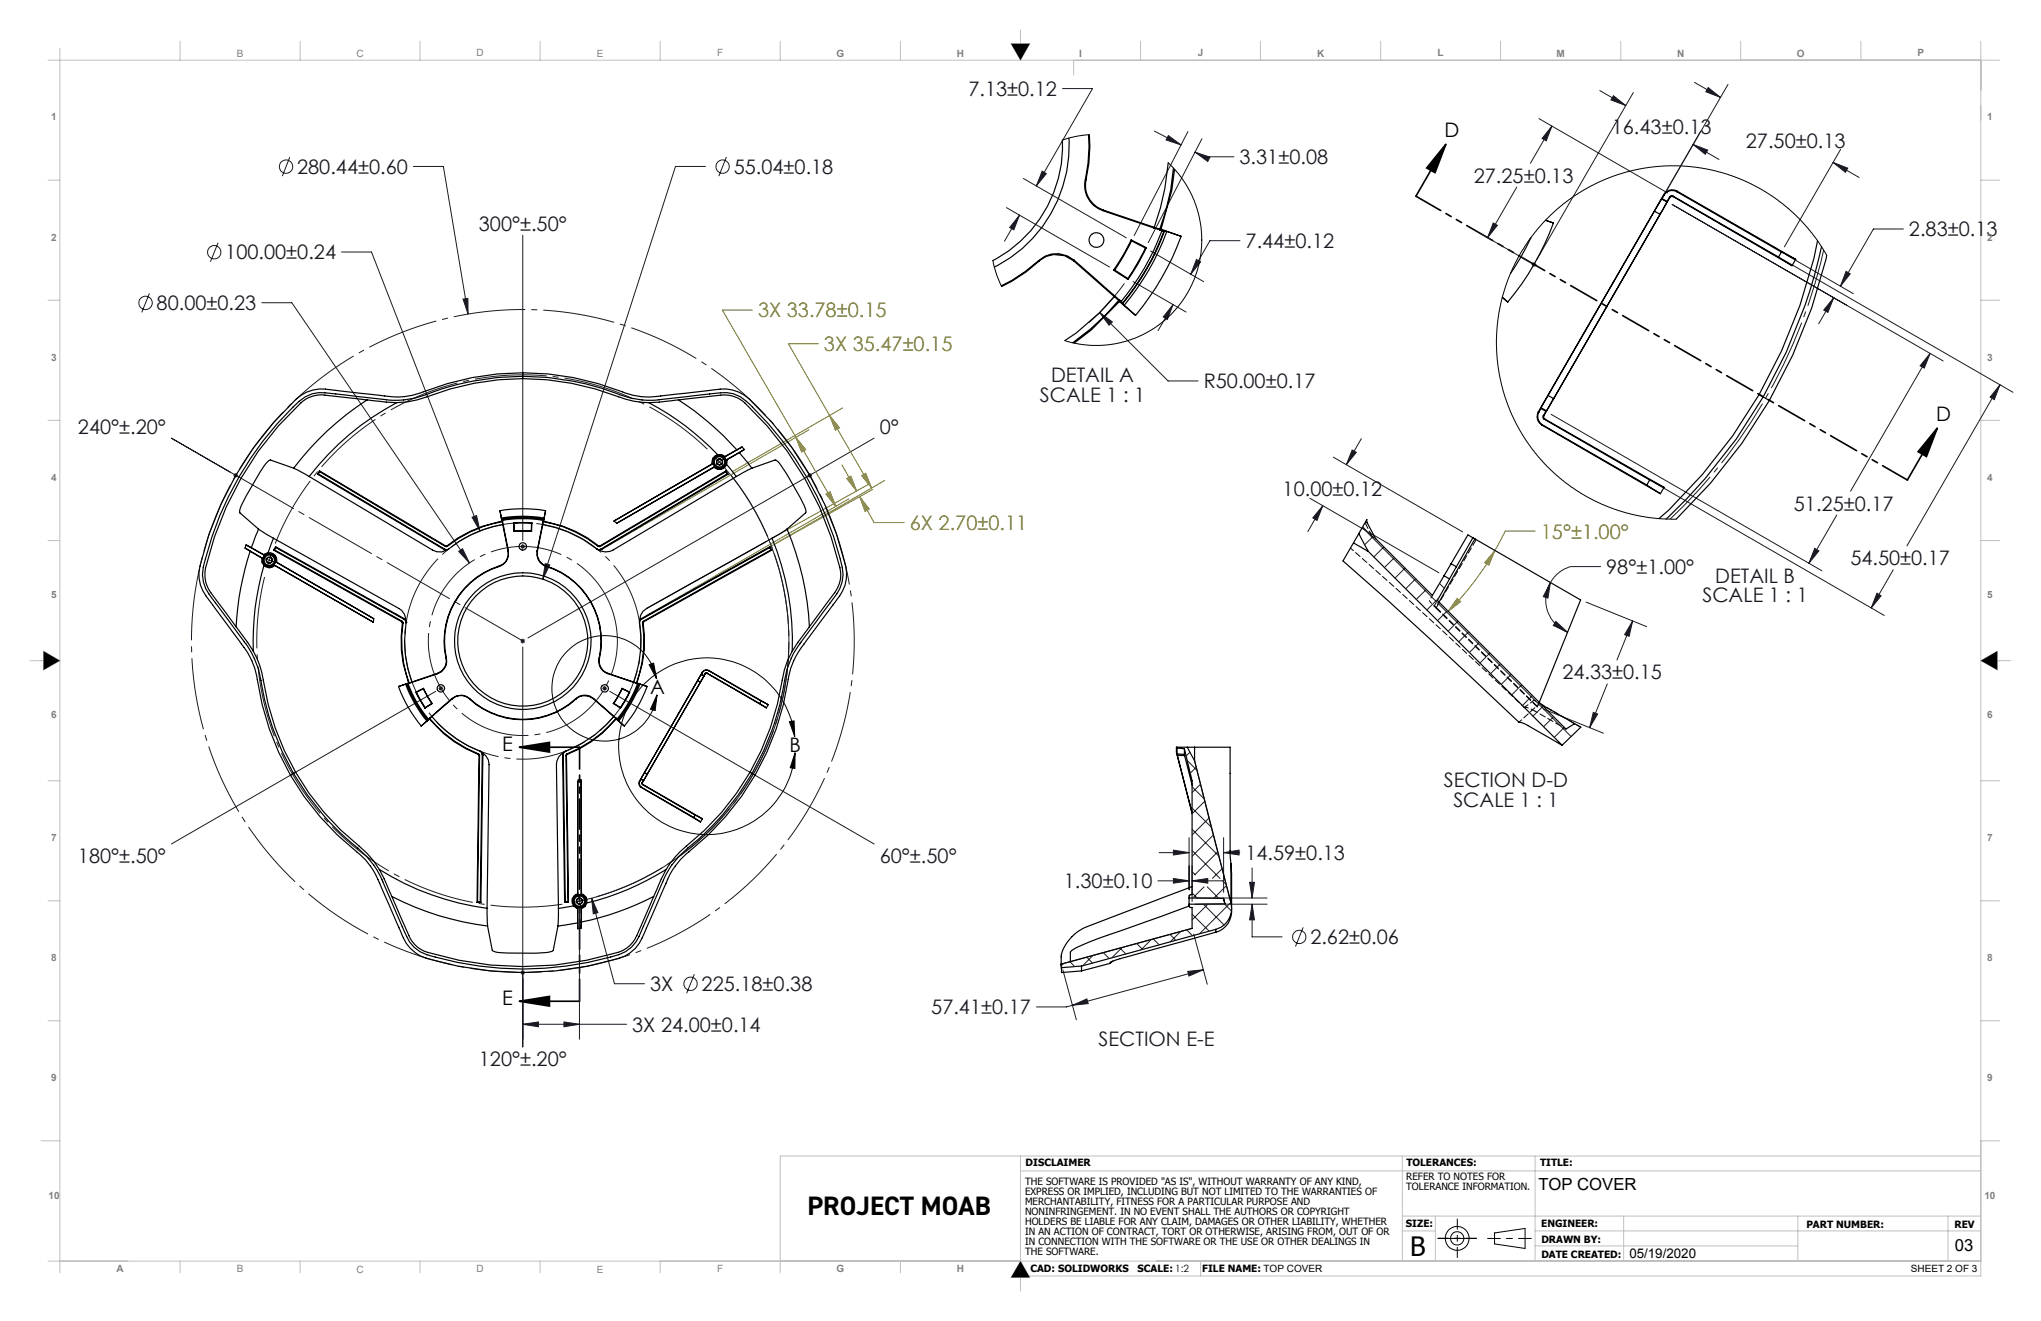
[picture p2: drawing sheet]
<svg xmlns="http://www.w3.org/2000/svg" width="432mm" height="279mm" viewBox="0 0 432 279" stroke-linecap="round" stroke-linejoin="round" font-family="sans-serif">
<g fill="none" stroke="#000" stroke-width=".21">
<path d="M137.3 140.6l1-.3 .6 3.2zM138.9 143.5a11.2 11.2 0 0 0-17.3-7.1 11.2 11.2 0 0 0 .6 18.7 11.2 11.2 0 0 0 16.8-8.1M139 147l-.4 3.3-1-.3zM167 152.6l1-.1 .1 3.3zM168.1 155.8a18.7 18.7 0 0 0-28.7-13.6 18.7 18.7 0 0 0 .7 31.8 18.7 18.7 0 0 0 28.1-14.8M168.2 159.2v3.3l-1-.1zM304.2 261.9h8.1M316.2 260.8l6.5-1v4.3l-6.5-1z"/>
<circle cx="308.3" cy="261.9" r="2.52"/>
<circle cx="308.3" cy="261.9" r="1.41"/>
</g>
<path d="M308.3 266v-8.2M312.4 261.9h-8.2" fill="none" stroke="#000" stroke-width=".21" stroke-dasharray="15.2 1.3 1.3 1.3" stroke-dashoffset="13.1"/>
<path d="M314.7 261.9h9.3" fill="none" stroke="#000" stroke-width=".21" stroke-dasharray="15.2 1.3 1.3 1.3" stroke-dashoffset="12.5"/>
<g fill="none" stroke="#c0c0c0" stroke-width=".21">
<path d="M10.2 12.7h412.9M12.7 10.2v259M38.1 8.7v4M63.5 8.7v4M88.9 8.7v4M114.3 8.7v4M139.7 8.7v4M165.1 8.7v4M190.5 8.7v4M213.9 9.2h4l-2 3.5zM215.9 6.3v6.4M227.2 12.7v3.2"/>
<path d="M241.3 8.7v4M266.7 8.7v4M292.1 8.7v4M317.5 8.7v4M342.9 8.7v4M368.3 8.7v4M393.7 8.7v4M419.1 8.7v261.2h-203.2M10.2 38.1h2.5M419.1 38.1h4M10.2 63.5h2.5M419.1 63.5h4"/>
<path d="M10.2 88.9h2.5M419.1 88.9h4M10.2 114.3h2.5M419.1 114.3h4M6.3 139.7h6.4M9.2 137.7l3.5 2-3.5 2zM419.1 139.7h6.3M419.1 139.7l3.5-2v4zM10.2 165.1h2.5M419.1 165.1h4M10.2 190.5h2.5M419.1 190.5h4"/>
<path d="M10.2 215.9h2.5M419.1 215.9h4M8.7 241.3h4M215.9 247.7h203.2M215.9 244.5v28.6M296.7 244.5v22.2M296.7 257.2h122.4M303.7 257.2v9.5M324.8 244.5v22.2M343.5 257.2v9.5M380.4 257.2v9.5M412.1 257.2v9.5"/>
<path d="M419.1 244.5h-254v24.7M419.1 241.3h4M10.2 266.7h408.9M38.1 266.7v2.5M63.5 266.7v2.5M88.9 266.7v2.5M114.3 266.7v2.5M139.7 266.7v2.5M190.5 266.7v2.5M215.9 266.7l2 3.5h-4zM254 266.7v3.2M296.7 260.4h7"/>
<path d="M324.8 263.5h55.6M324.8 260.4h94.3"/>
</g>
<path d="M215.9 9.2v3.5l2-3.5zM213.9 9.2l2 3.5v-3.5zM9.2 137.7v2h3.5zM9.2 139.7v2l3.5-2zM419.1 139.7h3.5v-2zM419.1 139.7l3.5 2v-2zM215.9 266.7v3.5h2zM215.9 266.7l-2 3.5h2z" fill-rule="evenodd" fill="#000"/>
<g fill="none" stroke="#191924" stroke-width=".21">
<path d="M224.8 18.7h6.3l-11.8 20.6M338.5 19.2l5.5 3.1M345.5 19.6l-20.3 35.3M358.5 17.4l5.5 3.2M361.4 18.5l2.6 2.1-3.1-1.2zM365.6 17.9l-12.9 22.3M61.3 33.2l-1.6 4.1M87.5 35.2h6.3l5.2 31.2M149.3 35.2h-6.4l-28.1 87.3M153.7 33.2l-1.6 4.1M216.5 37.7l21.8 12.6M220.5 36.2l.9 .5-2.1 2.6z"/>
<path d="M244.2 27.7l5.7 3M247.2 28.7l2.7 2-3.2-1.1zM251.3 27.8l-11.3 22M252.8 32.2l3.2 1-.5 .9zM252.8 32.2l1.9 1h6.4M254.3 29.4l-11.4 21.9M320.9 39.6l-6.2 10.7M325.6 25.1l27.2 15.7M328.3 26.7l-1.2 3.1-.9-.5zM328.3 26.7l-4.5 7.8M341.3 20.2l2.7 2.1-3.2-1.2zM358.2 30.6l5.5 3.1"/>
<path d="M358.2 30.6l3.1 1.1-.5 .9zM359.8 27.8l-9.1 15.8M387.8 34.4l3.1 1.2-.5 .8zM387.8 34.4l5.5 3.1M389.4 31.6l-11.9 20.6M46.1 51.3l-1.6 4.1M72.2 53.3h6.4l22.9 59M110.6 49.7v64.6M212.9 43.9l21.8 12.6M215.7 45.5l-1.2 3.1-.9-.5zM215.7 45.5l-3.2 5.5M237.9 59.9a48.6 48.6 0 0 1-7.6 8.4"/>
<path d="M239.7 59.5l11.2 6.5M243.4 53.1l11.3 6.5M253.1 54.9l.9 .5-2.1 2.6zM262.3 50.9h-6.3l-4.1 7.1M312 48.7l11.4 6.6M315.9 47.2l.9 .5-2.1 2.6zM324 56h1M324.2 55.6l.7 .7M324.5 55.5v.9M324.9 55.6l-.7 .7M353.8 43.3l57.3 33M377.4 55l48.5 28"/>
<path d="M378 53.9l14.1 8.2M390.6 57.4l.8 .5-2 2.6zM402.7 48.4h-6.4l-6.9 12.1M31.6 62.1l-1.6 4M55.4 64h6.3l37.6 55.1M98 63.3l1-.2v3.3zM232.7 66.1l2.6 2-.7 .7zM232.7 66.1l14.4 14.5h6.4M248.2 64.4l-1.2 3.2-.9-.6zM248.2 64.4l-3.2 5.5M387.9 63l-1.2 3.1-.9-.5zM387.9 63l-3.1 5.5"/>
<path d="M408.3 74.8l-1.2 3.1-.9-.5zM408.3 74.8l-16.8 29.1M36.3 92.7l13.6 7.8M151.4 96.8l.8 .9M151.8 97.2a56.3 56.3 0 0 1-29.7 93.5M152.2 97.7l.9 .9M152.2 97.7l-1.4 1.3M153.7 96.4l-1.5 1.3M184.9 92.7l-73.2 42.2M282.1 96.7l27.4 15.8M286.1 95.2l.8 .5-2.1 2.6zM288 92.8l-3.2 5.5"/>
<path d="M328.2 87.6l57.2 33.1M423.1 81.4l-1.2 3.1-.9-.5zM423.1 81.4l-19.7 34.1M49.4 100.5h1M49.5 100.2l.7 .7M49.9 100v1M50.2 100.2l-.7 .7M55.1 117.9l1.9 .6M57 118.5l-.4 1.2M57 118.5l1.8 .6M57.4 117.3l-.4 1.2M97 116.6l.9-.5 1.4 3z"/>
<path d="M99.9 109.4l.9-.4 .7 3.3zM110.1 115.6h1M110.2 115.3l.7 .7M110.6 115.1v1M110.9 115.3l-.7 .7M115.4 119.2l.9 .3-1.5 3zM162 114.6l-25.2 14.1M170.8 100.5h1M171 100.2l.7 .7M171.3 100v1M171.7 100.2l-.7 .7M277.1 105.4l27.3 15.7"/>
<path d="M279.9 107l-1.3 3.1-.9-.6zM279.9 107l-3.2 5.4M338.6 119.8h-6.3a7.1 7.1 0 0 0-4.3 3.4M350.1 102.2l48.5 28M383.9 116l.9 .5-2.1 2.6zM388.6 108.9l-5.9 10.2M110.1 135.6h1M110.2 135.2l.7 .8M110.6 136.8v84.6M110.6 135.1v1M110.9 135.2l-.7 .8M328 123.2l-.5 3.3-1-.3z"/>
<path d="M328 123.2a7.3 7.3 0 0 0 3.6 10.5M329.2 131.4l2.4 2.3-3-1.4zM335.6 127.4l12.8 5.1M345.4 131.3l-.7 3.3-1-.4zM345.4 131.3l-3.3 8.3M397.1 125.5l.9 .5-2.1 2.6zM400.5 120.5l-4.6 8.1M92.2 146.2l-55.9 32.3M92.8 145.6h1M92.9 145.2l.7 .7M93.3 145.1v1M93.6 145.2l-.7 .7"/>
<path d="M127.4 145.6h1M127.6 145.2l.7 .7M127.9 145.1v1M128.3 145.2l-.7 .7M129 146.2l55.9 32.3M326.5 149.9l12.7 5.2M337.1 150.7l.9 .3-1.7 2.9zM340 144.6l-3.7 9.3M122.1 165.1h1M122.2 164.8l.7 .7M122.6 164.6v1M122.9 164.8l-.7 .7"/>
<path d="M248.2 179.8l3.4 .5-3.4 .5zM251.6 177.2v11M252.7 160.9l7.7 30.1M258.9 177.2v11.5M122.2 188.7l.4 1.9M122.6 191.9v27.9M122.6 190.6l-1.2 .3M122.6 190.6l.4 1.9M123.8 190.3l-1.2 .3M125.2 190l1.3 3-1 .3zM125.2 190l4.8 18.1h6.3M245 186.3h6.6"/>
<path d="M245.2 180.3h6.4M248.2 185.8l3.4 .5-3.4 .5zM252.2 196.4l-27.7 7.5M252.2 186.3l3.3-.5v1zM252.2 183.1v7.6M252.2 186.3h6.4M252.6 197.6l2.8 10.6M252.8 189.9h15.3M252.8 191.2h15.3M258.9 180.3l3.2-.5v1zM258.9 180.3h3.4M264.4 186.6h1l-.5 3.3z"/>
<path d="M264.9 191.2l.5 3.4h-1zM264.9 191.2v7h6.4M264.9 183.6v6.3M275.7 196.1l-1.6 4.1M110.1 205.7h1M110.2 205.4l.7 .7M110.6 216.6h22M110.6 216.6l3.3-.5v1.1zM110.9 205.4l-.7 .7M119.3 216.1l3.3 .5-3.3 .6zM146.9 206.1l-1.6 4M224.9 205.1l2.8 10.6"/>
<path d="M226.9 212.6l-1.3 .4h-6.3M226.9 212.6l3-1.3 .3 1zM251.3 205.5l3.3-.4-3.1 1.3zM254.6 205.1l-27.7 7.5"/>
<circle cx="60.5" cy="35.2" r="1.4"/>
<circle cx="152.9" cy="35.3" r="1.41"/>
<circle cx="45.3" cy="53.3" r="1.41"/>
<circle cx="30.8" cy="64.1" r="1.41"/>
<circle cx="274.9" cy="198.2" r="1.41"/>
<circle cx="146.1" cy="208.1" r="1.4"/>
</g>
<path d="M305.9 30.5l-2.3 6-1.8-1zM305.9 30.5l-6.4 11M409.9 90.6l-2.3 6-1.8-1.1zM409.9 90.6l-6.4 11M109.9 158l6.3-1v2.1zM109.9 158h12.7M109.9 211.8l6.3-1.1v2.1zM109.9 211.8h12.7" fill="none" stroke="#000" stroke-width=".35"/>
<path d="M150.5 95.8a56.3 56.3 0 0 0-92.7 20.3M56.3 120.9a56.3 56.3 0 0 0 63.8 70.2M125.1 190a56.3 56.3 0 0 0 28.8-90.4" fill="none" stroke="#191924" stroke-width=".21" stroke-dasharray="15.2 1.3 1.3 1.3" stroke-dashoffset="-1.2" stroke-linecap="butt"/>
<path d="M353.3 109.8a112.2 112.2 0 0 0 32.5-56.9" fill="none" stroke="#191924" stroke-width=".21" stroke-dasharray="15.2 1.3 1.3 1.3" stroke-dashoffset="2.9" stroke-linecap="butt"/>
<g fill="none" stroke="#808000" stroke-width=".21">
<path d="M159.2 65.6h-6.4l24 41.5M173.1 72.7h-6.3l8.7 15.2M168.4 92.5l2.1 2.6-.9 .5zM171.1 90.9l-42.7 24.7M175.5 87.9l2.1 2.6-.9 .5zM175.5 87.9l8.9 15.3M178.1 98.3l3.1 5.6M178.3 86.3l-23.2 13.4M174.7 104.5l.9-.5 1.2 3.1zM179.1 101.2l.9-.5 1.2 3.2zM179.6 105.5l-42.8 24.7M181.9 105l3 5.5h6.4"/>
<path d="M181.9 105l2 2.7-.9 .5zM182.3 100.6l.9-.5 1.2 3.1zM184 102.3l-20.9 11.7M184.6 103.5l-46 25.8M187.1 101.6l-23.1 13.4M316.3 116.5l-1.3 3-.9-.5zM316.3 116.5a62.3 62.3 0 0 1-9.9 12.8M324.8 112.3h-6.3l-2.2 4.2M308.3 126.6l.7 .6-2.6 2.1z"/>
</g>
<path d="M177.7 115.1a70.1 70.1 0 0 0-117.5-28.2 70.1 70.1 0 0 0 32.3 116.4 70.1 70.1 0 0 0 86.1-84.7l-.9-3.5" fill="none" stroke="#191924" stroke-width=".21" stroke-dasharray="15.2 1.3 1.3 1.3" stroke-dashoffset="6.4" stroke-linecap="butt"/>
<path d="M134.5 128.3a25 25 0 0 0-41.8-10.1 25 25 0 0 0 11.4 41.5 25 25 0 0 0 30.8-30.1l-.4-1.3" fill="none" stroke="#191924" stroke-width=".21" stroke-dasharray="15.2 1.3 1.3 1.3" stroke-dashoffset="5.3" stroke-linecap="butt"/>
<path d="M129.7 129.7a20 20 0 0 0-33.4-8.1 20 20 0 0 0 9 33.3 20 20 0 0 0 24.8-24l-.4-1.2" fill="none" stroke="#191924" stroke-width=".21" stroke-dasharray="15.2 1.3 1.3 1.3" stroke-dashoffset="1.9" stroke-linecap="butt"/>
<path d="M122.6 158v53.8" fill="none" stroke="#000" stroke-width=".35" stroke-dasharray="6.3 1.3 1.3 1.3 1.3 1.3" stroke-dashoffset="1.7"/>
<path d="M403.5 101.5l-103.9-60" fill="none" stroke="#000" stroke-width=".35" stroke-dasharray="6.3 1.3 1.3 1.3 1.3 1.3" stroke-dashoffset=".3"/>
<path d="M49.9 100.5l60.7 35.1" fill="none" stroke="#191924" stroke-width=".21" stroke-dasharray="15.2 1.3 1.3 1.3" stroke-dashoffset="1.1"/>
<g fill="#000">
<path d="M109.9 158l6.3-1v2.1zM109.9 211.8l6.3-1.1v2.1zM409.9 90.6l-2.3 6-1.8-1.1zM305.9 30.5l-2.3 6-1.8-1z"/>
<path d="M137.3 140.6l1-.3 .6 3.2zM139 147l-.4 3.3-1-.3zM167 152.6l1-.1 .1 3.3zM168.2 159.2v3.3l-1-.1z"/>
</g>
<path d="M181.9 105l2 2.7-.9 .5zM179.1 101.2l.9-.5 1.2 3.2z" fill="#808000"/>
<path d="M97 116.6l2.3 2.5-1.4-3zM99.9 109.4l1.6 2.9-.7-3.3zM98 63.3l1 3.1v-3.3zM110.6 216.6l3.3-.5v1.1zM119.3 216.1l3.3 .5-3.3 .6zM341.3 20.2l2.7 2.1-3.2-1.2zM358.2 30.6l3.1 1.2-.5 .8zM315.9 47.2l.9 .5-2.1 2.6zM328.3 26.7l-1.2 3.1-.9-.5zM251.3 205.5l3.3-.4-3.1 1.3zM226.9 212.6l3-1.3 .3 1z" fill="#191924"/>
<path d="M175.5 87.9l2.1 2.6-.9 .5zM182.3 100.6l.9-.5 1.2 3.1zM174.7 104.5l.9-.5 1.2 3.1zM168.4 92.5l2.1 2.6-.9 .5zM308.3 126.6l.7 .6-2.6 2.1zM316.3 116.5l-1.3 3-.9-.5z" fill="#808000"/>
<path d="M115.4 119.2l-.6 3.3 1.5-3zM125.2 190l.3 3.3 1-.3zM232.7 66.1l1.9 2.7 .7-.7zM247.2 28.7l2.7 2-3.2-1.1zM252.8 32.2l3.2 1-.5 .9zM253.1 54.9l.9 .5-2.1 2.6zM248.2 64.4l-1.2 3.2-.9-.6zM220.5 36.2l.9 .5-2.1 2.6zM215.7 45.5l-1.2 3.1-.9-.5zM397.1 125.5l.9 .5-2.1 2.6zM423.1 81.4l-1.2 3.1-.9-.5zM361.4 18.5l2.6 2.1-3.1-1.2zM387.8 34.4l3.1 1.2-.5 .8zM390.6 57.4l.8 .5-2 2.6zM387.9 63l-1.2 3.1-.9-.5zM408.3 74.8l-1.2 3.1-.9-.5zM383.9 116l.9 .5-2.1 2.6zM279.9 107l-1.3 3.1-.9-.6zM286.1 95.2l.8 .5-2.1 2.6zM337.1 150.7l.9 .3-1.7 2.9zM345.4 131.3l-.7 3.3-1-.4zM328 123.2l-.5 3.3-1-.3zM329.2 131.4l2.4 2.3-3-1.4zM248.2 185.8l3.4 .5-3.4 .5zM252.2 186.3l3.3-.5v1zM258.9 180.3l3.2-.5v1zM248.2 179.8l3.4 .5-3.4 .5zM264.4 186.6h1l-.5 3.3zM264.9 191.2l.5 3.4h-1z" fill="#191924"/>
<g fill="none" stroke="#000" stroke-width=".25">
<path d="M224.8 29.6a27.4 27.4 0 0 1-14.8 25.5M226.1 29.2a28.7 28.7 0 0 1-15.7 27.3M229.6 38a5.6 5.6 0 0 0 3.7 6.6M229.6 38h.2M229.8 38a5.5 5.5 0 0 0 3.6 6.4M230.3 28.5l.1 2.5-.2 3.5-.6 3.5M230.5 28.5l.1 2.5-.2 3.5-.6 3.5M247.2 34.4l-.7 5.4-1 4.2-1.3 4.1M248.2 35.6l-.5 4.5-1 4.3-1.3 4.1M248.5 35.8l-.6 4.5-2.3 8.2M219.7 55.1l-2.7 2.3-2.9 1.9-2.3 1.2M219.7 55.1l.1 .1"/>
<path d="M219.8 55.2l-2.7 2.3-3 1.9-2.2 1.2M227.2 55.2a5.5 5.5 0 0 0-7.4 0M227.2 55.2l8.5 7.5M227.3 55l8.5 7.6M227.3 55a5.6 5.6 0 0 0-7.6 .1M227.3 55l-.1 .2M233.3 44.6l10.8 3.6M233.4 44.4l-.1 .2M233.4 44.4l10.8 3.7M235.6 57.1l3.1 2M235.8 57.1l2.8 1.8M235.8 57.1h-.2"/>
<path d="M238.6 58.9l.1 .2M239.3 50.7l3.2 1.7M239.3 50.7l-1.7 3.3-2 3.1M239.3 50.7l.1 .2M239.4 50.9l-1.7 3.2-1.9 3M239.4 50.9l2.9 1.6M242.3 52.5l-1.7 3.2-2 3.2M242.5 52.4a45.5 45.5 0 0 1-3.8 6.7M242.5 52.4l-.2 .1M244.1 48.2l1.2 .4M244.2 48.1l-.1 .1M244.2 48.1l1.2 .4"/>
<path d="M245.3 48.6l.2 .1M245.4 48.5l-.1 .1M245.5 48.7l.3 .1M245.6 48.5l-.1 .2M245.6 48.5h-.2M245.6 48.5l4.3 1.5M245.8 48.8a50.8 50.8 0 0 1-8.6 14.9M245.8 48.8l.4 .1M246.2 48.9a51.2 51.2 0 0 1-8.7 15.2M246.4 48.8l.4 .2M246.4 48.8a52.1 52.1 0 0 1-8.9 15.4M246.4 48.8l-.2 .1"/>
<path d="M246.8 49l3.1 1M246.8 49a51.7 51.7 0 0 1-9 15.6M249.9 50a57.1 57.1 0 0 1-9.7 16.7M323.9 50.2v.1a49.8 49.8 0 0 1-4.3 7.5M327 46.6l1.6 .6M328.6 47.2a57.1 57.1 0 0 1-9.6 16.7M350 44.7l-22.5 38.9M350 44.7l1.2 .6M351.2 45.3l-22.5 39M351.5 42.1l-1.5 2.6M351.5 42.1l1.2 .6M351.6 42l-.1 .1"/>
<path d="M351.6 42l1.1 .6M352 41.1l-26.6 46M352 41.1v.2M352 41.3l-.4 .7M352.7 42.7l-1.5 2.6M352.7 42.6v.1M353.2 41.6l-.5 1M353.2 41.6l.1 .2M353.3 41.8l-26.7 46.1M353.9 41.5l-.3-.1-.4 .2M353.9 41.5l.1 .1M353.9 41.5l22.4 12.9"/>
<path d="M354 41.6h-.6l-.1 .2M354 41.6l25.1 14.6M354.8 40.4a2.07 2.07 0 0 0-2.8 .7M354.8 40.4v.2M354.8 40.4l25.1 14.5M354.8 40.6a2.02 2.02 0 0 0-2.8 .7M354.8 40.6l22.1 12.7M376.3 54.4l2.8 1.8M376.9 53.3l-.6 1.1M376.9 53.3l3 1.6M379.9 54.9l-.8 1.3M384.5 50.9a107 107 0 0 1-12.3 32.5"/>
<path d="M385.4 52.2a110.3 110.3 0 0 1-12.4 31.8M386.5 54a109.8 109.8 0 0 1-12.2 30.7M110.6 79.6v.5M110.6 79.6a56.3 56.3 0 0 1 19.3 3.4 17.8 17.8 0 0 0 10 1.5l10.2-1.2a13.8 13.8 0 0 1 5.1 0 10.8 10.8 0 0 1 4 2.8 69.1 69.1 0 0 1 19 33.9 7.6 7.6 0 0 1-2 6.7l-3.6 4.9a44.1 44.1 0 0 0-5.2 7.6l-.9 2.3-.5 2.4a56.7 56.7 0 0 1-6.9 19.7M110.6 79.6a55.2 55.2 0 0 0-20.4 3.9 21.3 21.3 0 0 1-11.5 .7l-7.7-.9a13.6 13.6 0 0 0-5 0 10.6 10.6 0 0 0-4 2.8 69.9 69.9 0 0 0-19 33.9 7.6 7.6 0 0 0 2 6.7l2.1 2.8a87.8 87.8 0 0 1 6.2 8.8 18 18 0 0 1 2.1 6.9l.2 .7a56.6 56.6 0 0 0 6.5 17.7M110.6 78.8a57.4 57.4 0 0 1 21.7 4.3 16 16 0 0 0 8.4 .5l10.1-1.1a8.4 8.4 0 0 1 7.8 2 68.6 68.6 0 0 1 20.5 36.6 9.1 9.1 0 0 1-2.4 6.2l-6.1 8.2a17 17 0 0 0-3.8 8.2 56.8 56.8 0 0 1-7.1 20.3M110.6 78.8a57.4 57.4 0 0 0-21.7 4.3 15.8 15.8 0 0 1-8.4 .5l-10.1-1.1a8.4 8.4 0 0 0-7.9 2 69.4 69.4 0 0 0-20.4 36.6 9.6 9.6 0 0 0 2.9 6.8l5.6 7.6a17 17 0 0 1 3.8 8.2 56.8 56.8 0 0 0 7.1 20.3M110.6 78.8v.8M235.7 62.7l-3 3.4-5 4.3-2.4 1.6M235.7 62.7l1 .8M235.8 62.6l.9 .8M235.8 62.6l-.1 .1"/>
<path d="M236.7 63.5l.1 .3M236.7 63.5l-2.9 3.2-3.2 3-3.7 2.8M236.7 63.4l.3 .1M236.7 63.4v.1M236.8 63.8l-5.9 6-3.6 2.8M236.8 63.8l3.4 2.9M237 63.5l-.2 .3M237 63.5l.2 .2M237.2 63.7l.3 .4M237.5 64.2l.3 .4M237.5 64.1v.1M237.8 64.6l2.4 2.1"/>
<path d="M317.8 62.9l1.2 1M317.9 62.9l1.1 1M62.1 99l-4.9-1.7a2.16 2.16 0 0 0-1.4 1.3 55.8 55.8 0 0 0-4.9 8.8l-.2 1 4 3.5M62.1 99l3.3 1.8M67.6 99.6l26.7 15.9M67.6 99.6v.2M67.6 99.6l-.4 .7M67.6 99.8l-.3 .4M67.6 99.8l26.6 15.8M77.6 84.6l6.3 .6M77.6 84.6l-6.7-.8a9.3 9.3 0 0 0-4.6-.1l-2 1a67.3 67.3 0 0 0-20.9 36 6.2 6.2 0 0 0 1.2 4.6l5.4 7.3M77.6 84.6a60.4 60.4 0 0 0-15.5 14.4"/>
<path d="M83.9 85.2a57 57 0 0 0-18.5 15.6M110.6 80.1a59 59 0 0 1 21.8 4.4l3.2 .6 1.7 .1M110.6 80.1a56.3 56.3 0 0 0-20.3 3.8l-2.1 .7-2.1 .4-2.2 .2M137.3 85.2a56.4 56.4 0 0 1 14.5 11M143.5 84.6l9-1a6.4 6.4 0 0 1 5.1 1.6 67.4 67.4 0 0 1 20.3 36.1 6.6 6.6 0 0 1-1.3 4l-5.4 7.3M143.5 84.6l-6.2 .6M143.5 84.6a61.6 61.6 0 0 1 12.4 10.5M150.7 98.1l-20.8 12.1M150.8 98.1h-.1M150.8 98h.1M150.8 98v.1M150.9 98l.4 .6"/>
<path d="M150.9 98l-21 12.2M151.1 98.8l-20.6 11.9M151.2 98.8h-.1M151.3 98.6v.1M151.3 98.6l-20.8 12.1M151.3 98.7l-.1 .1M151.6 96.4a1.38 1.38 0 0 0-.8 1.6M151.6 96.4l-.6 .5-.2 1.2M151.8 96.2a1.61 1.61 0 0 0-1.1 1.9M151.8 96.2a1.49 1.49 0 0 1 1.6 .4M152.8 96.4l-.5-.1-.7 .1M152.8 96.4l.4 .3"/>
<path d="M153.2 96.7l.3 .6M153.2 96.7h.1M153.2 98.7a1.39 1.39 0 0 1-1.9 0M153.2 98.7a1.41 1.41 0 0 1-2 .1M153.4 96.6l-.2 .1M153.5 97.3l.1 .1M153.6 99.8l-26.6 15.8M153.6 99.8l.2 .4M153.6 99.6l-26.7 15.9M153.6 97.4a1.33 1.33 0 0 1-.4 1.3M153.6 99.6v.2M153.6 99.6l.4 .7"/>
<path d="M153.7 98.2a1.56 1.56 0 0 1-2.6 .6M153.7 98.2l2.1 2.6M153.8 97.3l-.2 .1M153.8 97.3l-.1 .9M155.9 95.1l-2.5 1.5M156.4 95.7l2.7 3.3M156.4 95.7l-2.6 1.6M157 94.5l.5 .6M157 94.5l-1.1 .6M157 94.5l-3.8 2.2M157.5 95.1l-1.1 .6M157.5 95.1l-4 2.2"/>
<path d="M159.1 99l4.9-1.7 .9 .7a57.1 57.1 0 0 1 5.1 8.6l.5 1.2v.6l-4 3.5M159.1 99l-3.3 1.8M325.4 87.1a2.08 2.08 0 0 0 .8 2.8M325.6 87.1a2.02 2.02 0 0 0 .7 2.8M325.6 87.1h-.2M326 86.4l-.4 .7M326 86.4l1.1 .6M326 86.3v.1M326 86.3l1.2 .6M326.2 89.9l25.1 14.5M326.3 89.9h-.1M326.3 89.9l22.1 12.7"/>
<path d="M326.5 87.9a.49 .49 0 0 0 .2 .8M326.6 87.9v.3l.2 .4M326.6 87.9h-.1M326.7 88.7l22.3 12.8M326.8 88.6l-.1 .1M326.8 88.6l25.2 14.5M327.1 87l-.6 .9M327.2 86.9l-.1 .1M327.5 83.6l-1.5 2.7M327.5 83.6l1.2 .7M328.7 84.3l-1.5 2.6M372.2 83.4l.8 .6"/>
<path d="M372.2 83.4a105.6 105.6 0 0 1-21.2 26.3M373 84a111.8 111.8 0 0 1-20.5 25.8M373 84l1.3 .7M374.3 84.7l-5.8 9.1-6.7 8.4-7.2 7.6M51.9 115.9l1 .7M51.9 115.9l3.8 2.2M52.1 115.3l-.2 .6M52.1 115.3l1.1 .6M52.1 115.3l3.9 2.2M52.9 116.6a61.8 61.8 0 0 0-2.9 16M52.9 116.6l2.5 1.5M53.2 115.9l2.6 1.5"/>
<path d="M54.7 111.9l-1.5 4M54.7 111.9l3.2 1.9M55.4 118.1h.2M55.4 118.1a1.54 1.54 0 0 0 .4 1.5M55.6 118.7l.1 .4 .5 .6M55.6 118.1v.6M55.6 118.1v.1M55.6 118.2v.5M55.7 118.1l-.1 .1M55.8 119.6a56.2 56.2 0 0 0-2.2 18.1M55.8 119.6a1.54 1.54 0 0 0 2.3 0M55.8 117.4h.2"/>
<path d="M56 117.5l-.3 .6M56 117.4v.1M56.7 116.9a1.59 1.59 0 0 1 1.8 2M56.7 116.9l-.9 .5M57.3 117.1a1.44 1.44 0 0 0-1.3 .3M57.3 117.1a1.4 1.4 0 0 1 1 1.7M57.3 117.1h.1a1.48 1.48 0 0 1 1 1.8M57.9 113.8l-1.2 3.1M57.9 113.8l26.5 14.9a2.88 2.88 0 0 1 1.5 2.6M57.9 116.3l27.1 15.2M57.9 119.5h.1M57.9 119.5a1.47 1.47 0 0 1-1.7 .2"/>
<path d="M57.9 119.5l21.1 12.1M57.9 119.5l.1 .1M58 119.6h.1M58 119.6l-.5 .2-.6 .1-.7-.2M58.1 116.3l27 15.1M58.1 116.3h-.2M58.1 119.6l20.9 12M58.3 118.8h.1M58.3 118.8l-.4 .7M58.3 118.8l20.8 12M58.3 115.6l27.1 15.2M58.3 115.6v.2"/>
<path d="M58.3 115.6l-.4 .7M58.3 115.8l-.2 .5M58.3 115.8l27.2 15.2M58.3 118.8l.1 .1M58.4 118.9h.1M58.5 118.9l20.6 11.9M65.4 100.8l26.1 15.5a2.83 2.83 0 0 0 3 0M67.2 100.3l26.7 15.9M67.3 100.2l26.8 16M67.3 100.2l-.1 .1M93.9 116.2l.6 .1M94.1 116.2h-.2"/>
<path d="M94.2 115.6h.4M94.3 115.5h.2M94.3 115.5l-.1 .1M94.5 115.5l.1 .1M94.8 116.2l-.3 .1M94.8 116.2h.1M94.9 116.1l-.3 .2-.5-.1M94.9 116.1v.1M105.6 119.7a16.7 16.7 0 0 0-11.2 19.5M105.6 119.7l.1 .1M105.7 119.8a16.6 16.6 0 0 0-11.3 19.4M105.8 108l.3 1.6"/>
<path d="M105.8 108a27.8 27.8 0 0 1 9.6 0M105.8 108l.4 2.2M106.1 109.6l.1 .2M106.1 109.6a26.5 26.5 0 0 1 9 0M106.2 109.8a25.7 25.7 0 0 1 8.8 0M106.2 109.8v.1M106.2 110.2h.1M106.2 110.2l.1 .1M106.2 110.2a26.3 26.3 0 0 0-11.7 5.3M106.2 109.9l.1 .2M106.2 109.9a24.8 24.8 0 0 1 8.8 0M106.3 110.3l.1 .6"/>
<path d="M106.3 110.3a24.9 24.9 0 0 0-11.7 5.3M106.3 110.3h.1M106.3 110.1a26.4 26.4 0 0 1 8.6 0M106.3 110.1v.1M106.3 110.3l.2 .6M106.3 110.2v.1M106.4 110.9h.1M106.4 110.9a25.5 25.5 0 0 0-11.5 5.2M106.4 110.9l1.1 5.7M106.5 110.9l1.1 5.6M107.5 116.6a2.74 2.74 0 0 1-1.9 3.1M107.6 116.5a2.83 2.83 0 0 1-1.9 3.3"/>
<path d="M107.6 116.5l-.1 .1M108.7 110.6h3.8M108.7 110.6v1.8M108.7 110.6v.1M108.7 112.4h3.8M108.7 110.7l.1 1.6M108.7 110.7h3.8M108.8 112.3h3.6M108.8 112.3l-.1 .1M112.4 112.3l.1 .1M112.5 110.7l-.1 1.6M112.5 110.6v1.8"/>
<path d="M112.5 110.6v.1M113.6 116.5a2.87 2.87 0 0 0 1.9 3.3M113.6 116.5l.1 .1M113.7 116.6a2.68 2.68 0 0 0 1.9 3.1M114.8 110.9l-1.2 5.6M114.8 110.9h.1M114.8 110.9a25.3 25.3 0 0 1 11.5 5.2M114.8 110.9l-1.1 5.7M114.9 110.2v.1M114.9 110.3l-.1 .6M114.9 110.2h.1M114.9 110.3h.1"/>
<path d="M114.9 110.1v.1M114.9 110.3a24.5 24.5 0 0 1 11.7 5.3M115 109.9l-.1 .2M115 110.2l-.1 .1M115 110.2a25.8 25.8 0 0 1 11.6 5.3M115 109.8v.1M115.1 109.6l-.1 .2M115.4 108l-.3 1.6M115.4 108l-.4 2.2M115.5 119.8a16.5 16.5 0 0 1 11.3 19.4M115.6 119.7a16.6 16.6 0 0 1 11.2 19.5M115.6 119.7l-.1 .1"/>
<path d="M126.3 116.1l.3 .2 .5-.1M126.3 116.1v.1M126.3 116.2h.1M126.4 116.2l.2 .1M126.6 115.6h.4M126.6 115.5h.3M126.6 115.5v.1M126.9 115.5l.1 .1M127.1 116.2h.2M127.3 116.2l-.7 .1M129.9 110.2l.6 .5M153.8 100.2l-26.7 16"/>
<path d="M153.8 100.2l.2 .1M154 100.3l-26.7 15.9M155.8 100.8l-26.1 15.5a3 3 0 0 1-3.1 0M162.8 115.8l-27.2 15.2M162.8 115.8l.3 .5M162.9 115.6l-.1 .2M162.9 115.6l-27.2 15.2M162.9 115.6l.4 .7M163.1 116.3l-27 15.1M163.1 116.3h.2M163.3 116.3l-27.1 15.2M163.3 113.8a56.9 56.9 0 0 1 4.3 23.9"/>
<path d="M163.3 113.8l-26.5 14.9a2.92 2.92 0 0 0-1.5 2.6M166.5 111.9a60.2 60.2 0 0 1 4.7 20.7M166.5 111.9l-3.2 1.9M286.3 114.8l-2.2 3.8a1162.4 1162.4 0 0 1 37.2 34.2 11.3 11.3 0 0 1 4.5 2.1l4.7 2.7M286.3 114.8l3.2 1.8M287.5 112.9l1.7-3v.7l1.8 3.3 12 12 2.5-4.1M287.5 112.9l2 3.7M287.5 112.9l-1.2 1.9M289.5 116.6l41 41M307 119.2l-1.5 2.6M307 119.2l1.1 .7M308.1 119.9l-1.4 2.5"/>
<path d="M311.6 113.7l.4 .3M311.6 113.7l-1-.6-3.6 6.1M311.6 113.7l-3.5 6.2M312 114l-7.6 13.4M312 114l22.4 12.9-8.8 21.7M348.4 102.6l2.9 1.8M349 101.5l3 1.6M349 101.5l-.6 1.1M352 103.1l-.7 1.3M50 132.6l3.6 5.1M53.6 137.7a17 17 0 0 1 2.1 6.2 55.4 55.4 0 0 0 6.8 19.4M79.1 130.8l-.1 .8"/>
<path d="M85 131.5l.1 .3M85.1 131.4l.2 .4M85.1 131.4l-.1 .1M85.1 131.8a25.6 25.6 0 0 0 1.3 12.7M85.1 131.8h.2M85.3 131.8a25.7 25.7 0 0 0 1.3 12.7M85.4 130.8l.5 .5M85.4 130.8l.1 .2M85.5 131l.4 .4v.3M85.9 131.3v.3M85.9 131.6h.1M85.9 131.7a24.8 24.8 0 0 0 1.2 12.6"/>
<path d="M85.9 131.7h.1M94.4 139.2a2.76 2.76 0 0 1-1.8 3.2M94.4 139.2a2.74 2.74 0 0 1-1.8 3.3M94.4 139.2h.1M126.8 139.2a2.77 2.77 0 0 0 1.8 3.3M126.8 139.2h.1M126.8 139.2a2.75 2.75 0 0 0 1.8 3.2M135.3 131.7a24.9 24.9 0 0 1-1.2 12.6M135.3 131.7h.1M135.3 131.6v.1M135.3 131.3v.3M135.6 131l-.3 .4v.3"/>
<path d="M135.7 130.8l-.4 .5M135.7 130.8l-.1 .2M135.9 131.8a25.1 25.1 0 0 1-1.2 12.7M135.9 131.8h.2M136.1 131.8a25.6 25.6 0 0 1-1.3 12.7M136.1 131.4l-.2 .4M136.1 131.4l.1 .1M136.2 131.5l-.1 .3M167.6 137.7l-.9 1.9-.8 2.1a63.4 63.4 0 0 1-7.2 21.6M171.2 132.6l-3.6 5.1M305.5 121.8l1.2 .6M306.7 122.4l-2.6 4.6 27.2 27.2 1.8-1.1"/>
<path d="M84.3 145.2a29.1 29.1 0 0 0 4.8 8.4M85.8 144.7l-1.5 .5M85.8 144.7a26.3 26.3 0 0 0 4.5 7.8M86 144.6l-.2 .1M86 144.6a27.3 27.3 0 0 0 4.5 7.7M86 144.6l.1 .1M86.1 144.7a25.9 25.9 0 0 0 4.4 7.6M86.3 144.6a26.3 26.3 0 0 0 4.3 7.5M86.3 144.6l-.2 .1M86.4 144.5h.2M86.4 144.5l.1 .1M86.4 144.5l-2.1 .7"/>
<path d="M86.5 144.6h-.2M86.6 144.5l-.1 .1M86.6 144.5h.1M87.1 144.3h.1M87.1 144.3l-.5 .2M87.2 144.3l-.6 .2M88 146.4l1.9 3.4M88 146.4h.1M88.1 146.4l1.8 3.3M89.5 145.7l1.8 3.1M89.5 145.7l-1.4 .7M89.6 145.6l1.8 3.2"/>
<path d="M89.6 145.6l-1.6 .8M89.6 145.6l-.1 .1M89.9 149.7v.1M90.3 152.5l-1.2 1.1M90.5 152.3l-.2 .2M90.5 152.3h.1M90.6 152.1l-.1 .2M90.8 152v.1M90.8 152l-.2 .1M90.8 152.1a25.4 25.4 0 0 0 10.4 7.5M90.8 152.1l-1.7 1.5M90.9 151.9l-.1 .1"/>
<path d="M90.9 151.9v.1M90.9 152l-.1 .1M90.9 152a26 26 0 0 0 10.3 7.5M91.3 151.5l-.4 .4M91.3 151.5l.1 .1M91.3 148.8l-1.4 .9M91.3 148.8h.1M91.4 151.6l-.5 .4M91.4 151.6a24.9 24.9 0 0 0 10.2 7.3M91.4 148.8l-1.5 1M92.6 142.5l-5.4 1.8M92.6 142.4v.1"/>
<path d="M92.6 142.4l-5.5 1.9M95.6 147.7a2.78 2.78 0 0 1 3.8 .1M95.6 147.7l-4.3 3.8M95.6 147.7l.1 .1M95.7 147.8a2.65 2.65 0 0 1 3.6 0M95.7 147.8l-4.3 3.8M99.3 147.8a16.7 16.7 0 0 0 22.5 0M99.4 147.8a16.6 16.6 0 0 0 22.4 0M99.4 147.8h-.1M101.2 159.6l.2 .2M101.2 159.5l.3 .3M101.2 159.5v.1"/>
<path d="M101.4 159.8l-.5 31.1M101.5 159.8l-.5 30.9M101.5 159.8h-.1M101.6 158.9l.3 .2 .1 .5M101.6 158.9h.1M101.7 158.9v.1M101.7 159l.2 .1M101.9 159.1l.3 .6M101.9 159.1a2.98 2.98 0 0 1 1.6 2.6l-.5 30.4M102 159.6l-.4 31.1M102 159.6l.2 .1M102.2 159.7l-.5 31.2"/>
<path d="M119 159.7l.5 31.2M119.2 159.6l.4 31.1M119.2 159.6l-.2 .1M119.3 159.1l-.3 .6M119.3 159.1a2.86 2.86 0 0 0-1.6 2.6l.4 30.4M119.5 159h.1M119.6 158.9l-.3 .2M119.6 158.9l-.3 .2-.1 .5M119.6 158.9h.1M119.7 159.8l.5 30.9M119.7 159.8h.1M119.8 159.8l.5 31.1"/>
<path d="M119.9 159.5l-.2 .3M119.9 159.5l.1 .1M120 159.6l-.2 .2M121.8 147.8h.1M125.6 147.8a2.79 2.79 0 0 0-3.8 0M125.6 147.8l4.2 3.8M125.6 147.7l4.3 3.8M125.6 147.7a2.79 2.79 0 0 0-3.8 .1M125.6 147.7v.1M128.6 142.5l5.4 1.8M128.6 142.4v.1M128.6 142.4l5.5 1.9"/>
<path d="M129.8 148.8l1.5 1M129.8 151.6a24.1 24.1 0 0 1-10.2 7.3M129.8 151.6l.5 .4M129.9 148.8l1.4 .9M129.9 148.8h-.1M129.9 151.5l.5 .4M129.9 151.5l-.1 .1M130.3 152l.1 .1M130.3 152a25.8 25.8 0 0 1-10.4 7.5M130.4 151.9l.1 .1M130.4 152.1a25.4 25.4 0 0 1-10.4 7.5M130.4 151.9l-.1 .1"/>
<path d="M130.4 152.1l1.7 1.5M130.5 152l-.1 .1M130.5 152l.1 .1M130.6 152.1l.1 .2M130.7 152.3l.2 .2M130.7 152.3h.1M130.9 152.5l1.2 1.1M131.3 149.7v.1M131.6 145.6l1.6 .8M131.6 145.6l-1.8 3.2M131.6 145.6l.1 .1M131.7 145.7l-1.8 3.1"/>
<path d="M131.7 145.7l1.4 .7M133.1 146.4l-1.8 3.3M133.2 146.4l-1.9 3.4M133.2 146.4h-.1M134 144.3l.6 .2M134.1 144.3h-.1M134.1 144.3l.6 .2M134.6 144.5l.1 .1M134.7 144.5h.1M134.7 144.5h-.1M134.7 144.6h.2M134.8 144.5l-.1 .1"/>
<path d="M134.8 144.5l2.1 .7M134.9 144.6a26.3 26.3 0 0 1-4.3 7.5M134.9 144.6l.2 .1M135.1 144.7a25.9 25.9 0 0 1-4.4 7.6M135.1 144.6l.3 .1M135.1 144.6a27.3 27.3 0 0 1-4.4 7.7M135.1 144.6v.1M135.4 144.7l1.5 .5M135.4 144.7a27.5 27.5 0 0 1-4.5 7.8M136.9 145.2a30.3 30.3 0 0 1-4.8 8.4M147.6 144l-11.3 19.4M147.6 144l.6 .3"/>
<path d="M148.2 144.3l-11.3 19.5M148.3 142.7l-.7 1.3M148.3 142.7l.6 .3M148.4 142.6l-.1 .1M148.4 142.6l.5 .3M148.6 142.2l-13.3 23M148.6 142.2v.1M148.6 142.3l-.2 .3M148.9 143l-.7 1.3M148.9 142.9v.1M149.2 142.4l-.3 .5M149.2 142.4v.1"/>
<path d="M149.2 142.5l-13.3 23.1M149.5 142.3l-.3 .1M149.5 142.3l.1 .1M149.5 142.3l11.2 6.5M149.6 142.4l-.4 .1M149.6 142.4l12.5 7.3M150 141.9a.99 .99 0 0 0-1.4 .4M150 141.8a1 1 0 0 0-1.4 .4M150 141.9l11 6.4M150 141.8v.1M150 141.8l12.5 7.2M160.7 148.8l1.4 .9"/>
<path d="M161 148.3l-.3 .5M161 148.3l1.5 .7M162.5 149l-.4 .7M249 158v.2M249 159.5l.1 .3M249 158.2l1.6 .2M249 158.2v1.3M249 159.5l1.6 .1M249.1 159.8l3.1 12.1M249.1 159.8h1.5M250.6 159.6v.2M250.6 158.4l1.6 6.7v24.1h-.4l-.2 .3v.4"/>
<path d="M250.6 158.4v1.2M250.6 159.8l1.6 6.3M251.2 158h1.5M252.7 158v2.9M252.7 158h7.5v22.3l.2 2.4M326.1 149l6.8 4M328.2 150.2h.1M333.1 153.1h.1M333.1 153.1l1.3 .7-3.9 3.8M61.5 164a57.9 57.9 0 0 0 14.5 16.6 16.4 16.4 0 0 1 4.6 7l4.1 9.4a8.3 8.3 0 0 0 5.7 5.7 69.2 69.2 0 0 0 41.9-.5 9 9 0 0 0 4.2-5.2l4-9.4a16.2 16.2 0 0 1 5.2-7.4 57.8 57.8 0 0 0 14-16.2M62.1 163.6a56.1 56.1 0 0 0 13.6 15.8 21.3 21.3 0 0 1 6.3 9.5l3.1 7.1a14.1 14.1 0 0 0 2.5 4.3 9.8 9.8 0 0 0 4.5 2.1 69.7 69.7 0 0 0 38.8-.5 7.4 7.4 0 0 0 4.8-5.1l2.4-5.6a44.1 44.1 0 0 1 4-8.2 40.5 40.5 0 0 1 5.9-5.7l.4-.5a55.1 55.1 0 0 0 10.7-13.2M62.1 163.6l-.6 .4"/>
<path d="M62.5 163.3l-.4 .3M62.5 163.3a55 55 0 0 0 13.5 15.7l1.6 1.5 1.5 1.6 1.2 1.8M122.9 165l-.7 .3v24M122.9 165l.1 24.1M122.9 165v24.3M135.3 165.2l-.1 .1a.98 .98 0 0 0 .5 1.2M135.4 165.2a1.02 1.02 0 0 0 .3 1.3M135.4 165.2h-.1M135.6 164.8l.5 .3M135.6 164.7l-.2 .5M135.6 164.7l.6 .4M135.7 166.5l12.5 7.3"/>
<path d="M135.7 166.5h.1M135.7 166.5l11.1 6.4M135.8 165.6l.1 .3M135.8 165.6h.1M135.9 165.6l.1 .3M135.9 165.9l11.2 6.5M136 165.9h-.1M136 165.9l12.6 7.3M136.1 165.1l-.3 .5M136.2 165.1h-.1M136.3 163.4l-.7 1.3M136.3 163.4l.6 .4"/>
<path d="M136.9 163.8l-.7 1.3M146.8 172.9l1.4 .9M147.1 172.4l1.5 .8M147.1 172.4l-.3 .5M148.6 173.2l-.4 .6M158.7 163.3l.4 .3M158.7 163.3a57.1 57.1 0 0 1-14.7 16.8l-2.2 2.4-.9 1.4M159.1 163.6l.6 .4M252.2 172l-3.3-12.9v-1.1h2.3l1.5 2.9 7.7 30.1a4.6 4.6 0 0 1-3.2 5.6M80.3 183.9l2.6 5.7M80.3 183.9a57.6 57.6 0 0 0 22.7 8.2M82.9 189.6l2.7 6.3a10.6 10.6 0 0 0 2.2 4l1.6 1.1a66.4 66.4 0 0 0 42.5 0 6.4 6.4 0 0 0 2.8-3.1l3.6-8.3"/>
<path d="M82.9 189.6a60 60 0 0 0 20.3 6.3M100.9 190.9h.8M101 190.7h.6M101 190.7l-.1 .2M101.6 190.7l.1 .2M103 192.1l.2 3.8M103.2 195.9l.9 5.1a2.25 2.25 0 0 0 1.9 .5 55.7 55.7 0 0 0 10.1-.1l.7-.2 .3-.2 .9-5.1M118.1 192.1l-.1 3.8M119.5 190.9h.8M119.6 190.7h.6M119.6 190.7l-.1 .2M120.2 190.7l.1 .2"/>
<path d="M121.2 191l.3 .4 .7 .5M121.4 191.6l-3.3 .5M121.4 191.6l.8 .5M122.2 195.2l-4.2 .7M122.2 189.2v-.1a1.57 1.57 0 0 0-.8 2.5M122.2 189.2v.1M122.2 189.2a1.41 1.41 0 0 0-1 1.8M122.2 192.1v3.1M122.2 191.9v.2M122.2 195.2v1.2M122.2 189.2h.1M122.2 189.3h.7"/>
<path d="M122.2 191.9h.7M122.2 191.9h.1M122.2 191.9v4.5M122.9 196.3l-.7 .1M122.9 191.9h.1M122.9 191.9v4.4M123 195l-.1 1.3M123 189.1a1.5 1.5 0 0 1 1.1 1.9M123 189.2l-.1 .1M123 189.2a1.45 1.45 0 0 1 1 1.4M123 192.1v2.9M123 191.9h.1"/>
<path d="M123 191.9v.2M123 189.1v.1M123 189.2l.2 .1a1.4 1.4 0 0 1 .8 1.3M123 189.2h.1M123.5 191.7l-.5 .2M124 190.6l-.2 .8-.3 .3M124.1 191l-.3 .6-.8 .5M138.3 189.6a59.9 59.9 0 0 1-15.3 5.4M140.9 183.9l-2.6 5.7M140.9 183.9a55.9 55.9 0 0 1-16.8 7.1M251.6 191.6l-19.3 6.9-4.2 1.8a2.92 2.92 0 0 0-1.7 1.1v2M251.6 189.9l7.3 .1"/>
<path d="M251.6 189.9v1.3M251.6 191.2v.5l.2 .2h.4v4.5l-25.8 7M252.2 187.5l-22.2 8.5a8.6 8.6 0 0 0-5.5 6.4v1.5M257.2 196.6l-28.4 7.7M257.2 196.6v.6M257.2 197.2l-19.6 5.4-2.6 .8-.2 .3M258.9 190l.3 1.2M259.2 191.2h-7.6M260.4 182.7l.2 2.2M260.4 182.7v8.3M260.6 192.2a5 5 0 0 1-2.9 4.8l-.5 .2M260.6 185v7.1"/>
<path d="M224.5 204v1M224.5 203.9l.1 .8M224.5 203.9v.1M224.6 204.7v1l4.2-.3M226.4 203.4l-1.9 .5M228.8 204.3v1.1M228.8 204.3l-4.2 .4M235.4 203.3l-.6 .5-6 1.6"/>
<circle cx="232" cy="50.8" r="1.58"/>
<circle cx="152.2" cy="97.7" r="1.1"/>
<circle cx="152.2" cy="97.7" r=".66"/>
<circle cx="152.2" cy="97.7" r=".59"/>
<circle cx="152.2" cy="97.7" r="1.34"/>
<circle cx="57" cy="118.5" r="1.36"/>
<circle cx="57" cy="118.5" r=".66"/>
<circle cx="57" cy="118.5" r=".59"/>
<circle cx="57" cy="118.5" r="1.1"/>
<circle cx="110.6" cy="115.6" r=".79"/>
<circle cx="110.6" cy="135.6" r="13.8"/>
<circle cx="110.6" cy="135.6" r="14.5"/>
<circle cx="93.2" cy="145.6" r=".78"/>
<circle cx="127.9" cy="145.6" r=".78"/>
<circle cx="122.6" cy="190.6" r=".59"/>
<circle cx="122.6" cy="190.6" r="1.11"/>
<circle cx="122.6" cy="190.6" r=".66"/>
<circle cx="122.6" cy="190.6" r="1.35"/>
</g>
<path d="M230.5 28.5l-2.7 .3-3 .8M247.2 34.4l2.7 3.1 1.8 2.9 1.6 3.7 .8 3.7 .1 3.7-.4 3.6-1 3.6-1.6 3.3-1.8 2.6-2.9 3.1-2.9 2.1-3.8 1.8-3.3 1-3.6 .5h-2l-2.4-.3-3.2-.8M210 55.1l.9 3 1 2.5M386.5 54l-2.4-3.7-3.1-3.7-3.8-3.5-2.3-1.6-2.4-1.5-4.8-2.4-4.8-1.5-4.8-.8-5.3-.2-5.2 .5-4.3 1-4.7 1.7-4.4 2.4-3.6 2.6-3.4 3-3.5 4.1-2.4 3.8-2.1 4.4-1.4 4.4-.9 4.8-.3 5.3 .4 5 .9 4.3 1.7 4.8 2.6 4.9 2.6 3.8 3.4 3.6 4.2 3.5 3.9 2.4 4.4 2 4.4 1.4 5.2 .8 4.3 .2" fill="none" stroke="#000" stroke-width=".21"/>
<path d="M288.3 111.5l2 2" fill="none" stroke="#000" stroke-width=".21" stroke-dasharray="1.3 .6" stroke-dashoffset=".1"/>
<path d="M285.7 115.9a1188 1188 0 0 1 36.8 33.7M302.4 127l1.4 1.6M321.4 152.7l4.3-3.9M325.3 149.4l.4-.9M334.2 153.7l-6.8-3.9" fill="none" stroke="#000" stroke-width=".21" stroke-dasharray="1.3 .6" stroke-dashoffset=".5"/>
<path d="M291.1 113.9l-.8-.4M324.7 150.4l-1-.5-1.2-.3" fill="none" stroke="#000" stroke-width=".21" stroke-dasharray="1.3 .6" stroke-dashoffset=".4"/>
<path d="M303.1 125.9l-.7 1.1M303.5 128.1l.6-1.1M304.5 127.3l-.7 1.2M331.3 154.2l-6.6-3.8" fill="none" stroke="#000" stroke-width=".21" stroke-dasharray="1.3 .6" stroke-dashoffset=".6"/>
<path d="M288.9 110.4l.4 .2M303.8 128.5l-.3-.4M325.2 149.5l.1-.1M334.4 153.8h.1" fill="none" stroke="#000" stroke-width=".21" stroke-dasharray="1.3 .6"/>
<path d="M290.3 113.5l-1.5-2.9M303.8 128.6l21.4 20.9M303.8 128.6l8.5-14.5M325.3 149.4l-21.5-20.9" fill="none" stroke="#000" stroke-width=".21" stroke-dasharray="1.3 .6" stroke-dashoffset="-.1"/>
<path d="M327.4 149.8l-1.7-1" fill="none" stroke="#000" stroke-width=".21" stroke-dasharray="1.3 .6" stroke-dashoffset="1"/>
<path d="M324.5 148.1l1.6 .9" fill="none" stroke="#000" stroke-width=".21" stroke-dasharray="1.3 .6" stroke-dashoffset=".9"/>
<path d="M324.5 148.1l1.2 .7" fill="none" stroke="#000" stroke-width=".21" stroke-dasharray="1.3 .6" stroke-dashoffset=".7"/>
<path d="M322.5 149.6l2-1.5" fill="none" stroke="#000" stroke-width=".21" stroke-dasharray="1.3 .6" stroke-dashoffset=".3"/>
<g fill="none" stroke="#191924" stroke-width=".21">
<path d="M288.2 111.6l44.2 44.2M289.2 110.3l-.5 .5M290.7 113.3l-2 1.9M292.8 115.7l-2.1 2.1M295 117.9l-2.1 2.2M297.3 120.2l-2.2 2.1M299.5 122.4l-2.1 2.1M301.8 124.7l-2.2 2.1M304.3 126.6l-2.4 2.4M304.6 123.4l.9 1M306.2 129.2l-2.1 2.1M308.5 131.4l-2.1 2.1"/>
<path d="M310.7 133.6l-2.1 2.1M313 135.9l-2.1 2.1M315.2 138.1l-2.1 2.2M251.7 159.1l-.8 .8M317.5 140.4l-2.2 2.1M319.7 142.6l-2.1 2.1M321.9 144.9l-2.1 2.1M324.2 147.1l-2.1 2.1M326.5 149.4l-2.2 2.1M328.7 151.6l-2.1 2.1M330.9 153.8l-2.1 2.2M251.2 160.9l2.1 2"/>
<path d="M252.2 175.4l5.6 5.6M252.2 170.9l4.1 4M252.2 166.4l2.5 2.5M252.2 179.9l5.9 5.9M253.1 162.3l-1.3 1.2M254 165.9l-1.8 1.7M254.9 169.5l-2.7 2.6M255.8 173l-3.6 3.6M256.7 176.6l-4.5 4.5M240.5 199.6l1.2 1.2M243.6 198.7l-2.2 2.2M244 198.6l1.3 1.2"/>
<path d="M247.5 197.7l1.3 1.2M249.7 197.1l-2.1 2.1M251.1 196.7l1.2 1.2M252.2 193.4l3.6 3.6M252.2 188.9l1.1 1M252.2 184.4l.7 .6M254.6 191.2l4.4 4.5M254.7 187.6l-2.4 2.3M255.4 187.6l2.4 2.4M255.6 191.2l-3.4 3.4M257.6 180.2l-4.8 4.8M258.6 186.2l.8 .8"/>
<path d="M258.6 183.8l-2.1 2M259 191.2l1.5 1.5M259.5 187.3l-2.7 2.7M260.4 190.9l-6.6 6.6M225.1 203.8l-.6 .5M226.4 203.4l1 1M229.9 202.5l1.2 1.2M231.2 202.1l-2.1 2.2M233.4 201.5l1.3 1.2M237 200.5l1.2 1.3M237.4 200.4l-2.2 2.2"/>
</g>
<g font-size="5.6">
<text x="170.9" y="257">PROJECT MOAB</text>
<text x="298.3" y="265.6">B</text>
</g>
<g font-size="4.2" fill="#191924">
<text x="204.9" y="20.3">7.13±0.12</text>
<text x="341" y="28.3">16.43±0.13</text>
<text x="262.2" y="34.7">3.31±0.08</text>
<text x="369.4" y="31.4">27.50±0.13</text>
<text x="62.9" y="36.8">280.44±0.60</text>
<text x="155.2" y="36.8">55.04±0.18</text>
<text x="311.8" y="38.7">27.25±0.13</text>
<text x="101.3" y="48.8">300°±.50°</text>
<text x="263.5" y="52.5">7.44±0.12</text>
<text x="403.9" y="50">2.83±0.13</text>
<text x="47.7" y="54.9">100.00±0.24</text>
<text x="33.1" y="65.6">80.00±0.23</text>
<text x="222.4" y="80.9">DETAIL A</text>
<text x="254.7" y="82.2">R50.00±0.17</text>
<text x="220" y="85">SCALE 1 : 1</text>
<text x="16.5" y="91.7">240°±.20°</text>
<text x="186.1" y="91.7">0°</text>
<text x="271.4" y="105">10.00±0.12</text>
<text x="379.5" y="108">51.25±0.17</text>
<text x="391.5" y="119.6">54.50±0.17</text>
<text x="339.8" y="121.4">98°±1.00°</text>
<text x="362.9" y="123.2">DETAIL B</text>
<text x="360.2" y="127.4">SCALE 1 : 1</text>
<text x="330.5" y="143.7">24.33±0.15</text>
<text x="305.5" y="166.5">SECTION D-D</text>
<text x="307.5" y="170.7">SCALE 1 : 1</text>
<text x="16.5" y="182.6">180°±.50°</text>
<text x="186.1" y="182.6">60°±.50°</text>
<text x="263.5" y="181.9">14.59±0.13</text>
<text x="225.1" y="187.9">1.30±0.10</text>
<text x="277.2" y="199.7">2.62±0.06</text>
<text x="137.6" y="209.6">3X</text>
<text x="148.4" y="209.6">225.18±0.38</text>
<text x="197" y="214.6">57.41±0.17</text>
<text x="133.8" y="218.2">3X 24.00±0.14</text>
<text x="232.4" y="221.2">SECTION E-E</text>
<text x="101.3" y="225.5">120°±.20°</text>
</g>
<g font-size="4.2">
<text x="305.6" y="29">D</text>
<text x="409.6" y="89.1">D</text>
<text x="137.5" y="146.8">A</text>
<text x="106.3" y="158.8">E</text>
<text x="167.1" y="159">B</text>
<text x="106.3" y="212.5">E</text>
</g>
<g font-size="4.2" fill="#808000">
<text x="160.4" y="67.1">3X 33.78±0.15</text>
<text x="174.3" y="74.3">3X 35.47±0.15</text>
<text x="192.5" y="112.1">6X 2.70±0.11</text>
<text x="326" y="113.9">15°±1.00°</text>
</g>
<g font-size="3.5">
<text x="325.5" y="251.7">TOP COVER</text>
<text x="413.6" y="264.7">03</text>
</g>
<text font-size="2.8" x="344.7" y="266">05/19/2020</text>
<g font-size="2.1" fill="#808080">
<text x="50.1" y="12">B</text>
<text x="100.8" y="11.9">D</text>
<text x="126.3" y="12">E</text>
<text x="151.8" y="11.8">F</text>
<text x="177" y="12">G</text>
<text x="202.4" y="12">H</text>
<text x="253.4" y="11.9">J</text>
<text x="278.6" y="12">K</text>
<text x="304.2" y="11.8">L</text>
<text x="329.3" y="12">M</text>
<text x="354.8" y="12">N</text>
<text x="405.7" y="11.9">P</text>
<text x="75.4" y="12">C</text>
<text x="228.3" y="12">I</text>
<text x="380.2" y="12">O</text>
<text x="10.8" y="25.5">1</text>
<text x="420.4" y="25.5">1</text>
<text x="10.8" y="50.9">2</text>
<text x="420.4" y="50.9">2</text>
<text x="10.8" y="76.3">3</text>
<text x="420.4" y="76.3">3</text>
<text x="10.8" y="101.7">4</text>
<text x="420.4" y="101.7">4</text>
<text x="10.8" y="126.5">5</text>
<text x="420.4" y="126.5">5</text>
<text x="10.8" y="151.9">6</text>
<text x="420.4" y="151.9">6</text>
<text x="10.8" y="177.9">7</text>
<text x="420.4" y="177.9">7</text>
<text x="10.8" y="203.2">8</text>
<text x="420.4" y="203.3">8</text>
<text x="10.8" y="228.7">9</text>
<text x="420.4" y="228.7">9</text>
<text x="10.3" y="253.5">10</text>
<text x="419.8" y="253.5">10</text>
<text x="24.6" y="269.1">A</text>
<text x="50.1" y="269.1">B</text>
<text x="75.4" y="269.2">C</text>
<text x="100.8" y="269.1">D</text>
<text x="126.3" y="269.2">E</text>
<text x="151.8" y="269">F</text>
<text x="177" y="269.1">G</text>
<text x="202.4" y="269.1">H</text>
</g>
<g font-size="2.1">
<text x="216.9" y="250.5">THE SOFTWARE IS PROVIDED &quot;AS IS&quot;, WITHOUT WARRANTY OF ANY KIND,</text>
<text x="217" y="246.7">DISCLAIMER</text>
<text x="297.5" y="249.6">REFER TO NOTES FOR</text>
<text x="297.5" y="251.7">TOLERANCE INFORMATION.</text>
<text x="297.5" y="246.7">TOLERANCES:</text>
<text x="325.8" y="246.7">TITLE:</text>
<text x="216.9" y="252.6">EXPRESS OR IMPLIED, INCLUDING BUT NOT LIMITED TO THE WARRANTIES OF</text>
<text x="216.9" y="254.8">MERCHANTABILITY, FITNESS FOR A PARTICULAR PURPOSE AND</text>
<text x="216.9" y="256.9">NONINFRINGEMENT. IN NO EVENT SHALL THE AUTHORS OR COPYRIGHT</text>
<text x="216.9" y="259">HOLDERS BE LIABLE FOR ANY CLAIM, DAMAGES OR OTHER LIABILITY, WHETHER</text>
<text x="216.9" y="261.1">IN AN ACTION OF CONTRACT, TORT OR OTHERWISE, ARISING FROM, OUT OF OR</text>
<text x="216.9" y="263.2">IN CONNECTION WITH THE SOFTWARE OR THE USE OR OTHER DEALINGS IN</text>
<text x="297.5" y="259.6">SIZE:</text>
<text x="326.1" y="259.6">ENGINEER:</text>
<text x="326.1" y="262.9">DRAWN BY:</text>
<text x="382.2" y="259.8">PART NUMBER:</text>
<text x="413.5" y="259.8">REV</text>
<text x="216.9" y="265.3">THE SOFTWARE.</text>
<text x="218" y="269">CAD: SOLIDWORKS</text>
<text x="240.7" y="269">SCALE: 1:2</text>
<text x="254.4" y="269">FILE NAME: TOP COVER</text>
<text x="326.1" y="266.1">DATE CREATED:</text>
<text x="404.3" y="269">SHEET 2 OF 3</text>
</g>
</svg>
